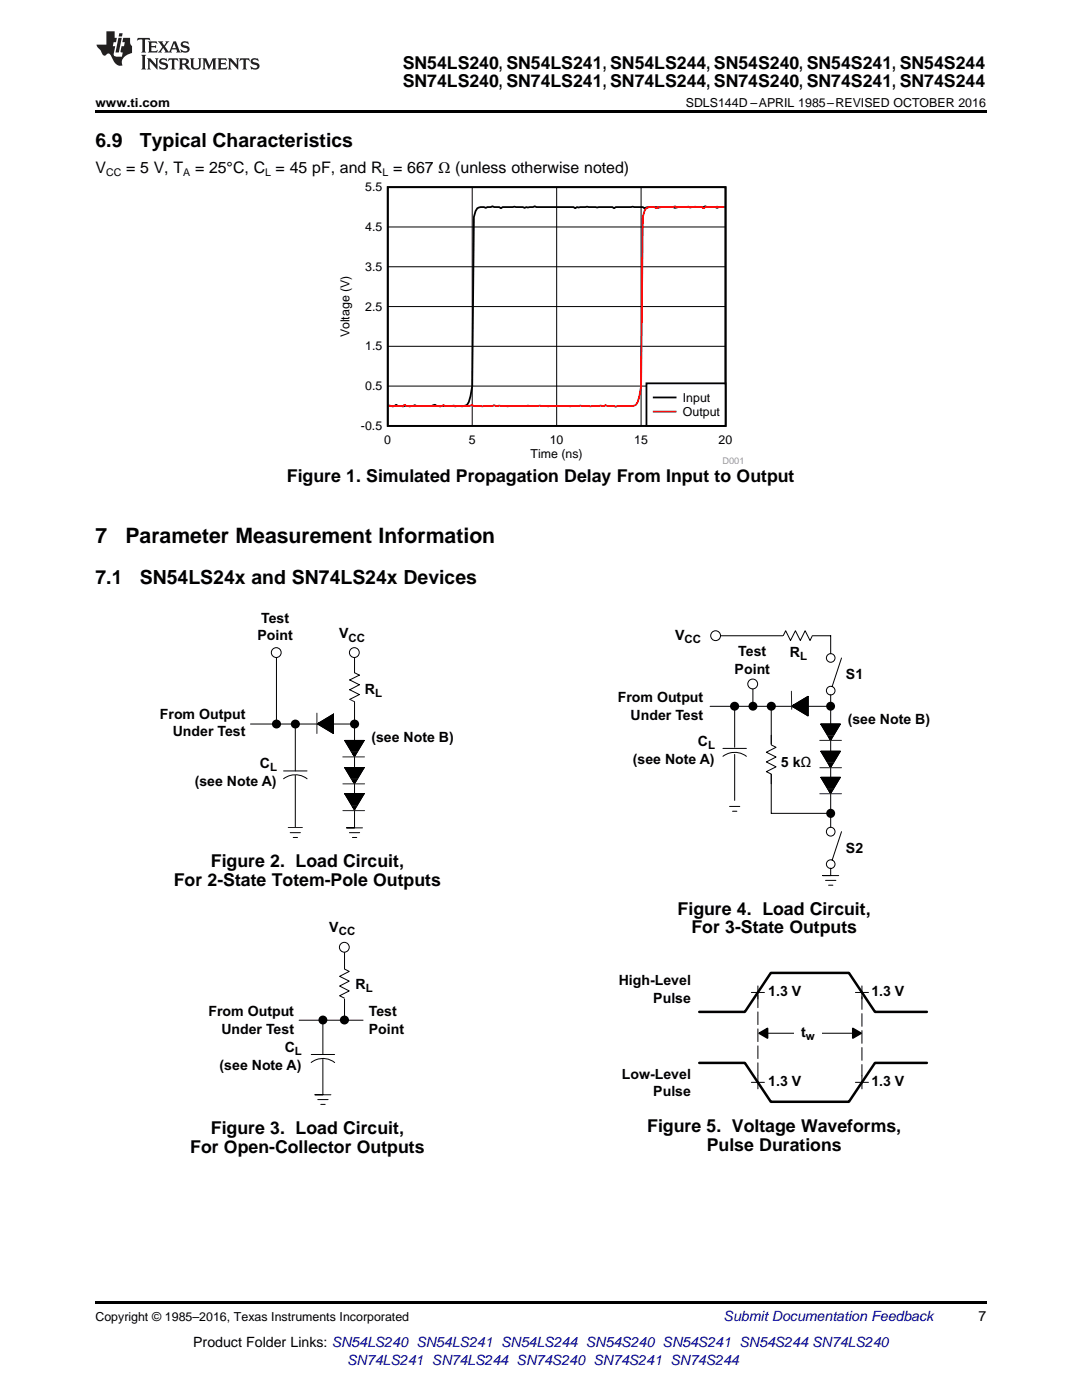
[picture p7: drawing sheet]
<svg xmlns="http://www.w3.org/2000/svg" width="216mm" height="279mm" viewBox="0 0 216 279" stroke-linecap="round" stroke-linejoin="round" font-family="sans-serif">
<path d="M19 259.7h177.8v.5h-177.8z" fill="#000"/>
<path d="M68.7 190v13.6" fill="none" stroke="#000" stroke-width=".2"/>
<path d="M62.1 207.8h4.7v5.2h-4.7z" fill-rule="evenodd" fill="#fff"/>
<path d="M62.1 212a3.8 3.8 0 0 1 4.7 .1M62.1 210.4h4.7" fill="none" stroke="#000" stroke-width=".2"/>
<path d="M67.8 193.4h1.9v5.8h-1.9z" fill-rule="evenodd" fill="#fff"/>
<path d="M68.7 193.4l1 .5-1.9 .9 1.9 1-1.9 1 1.9 1-1.9 .9 .9 .5M59.7 203.6h12.7M62.8 218.5h3.2zM62.8 218.5h1.6M63.4 219.4h2.1M64.4 203.7v6.7M64.4 211.4v7M64 220.4h.9" fill="none" stroke="#000" stroke-width=".2"/>
<g fill="#000">
<circle cx="64.4" cy="203.6" r=".72"/>
<circle cx="68.7" cy="203.6" r=".73"/>
</g>
<g fill="none" stroke="#000" stroke-width=".34">
<circle cx="64.4" cy="203.6" r=".72"/>
<circle cx="68.7" cy="203.6" r=".73"/>
</g>
<circle cx="68.7" cy="189" r=".98" fill="#fff"/>
<g fill="none" stroke="#000" stroke-width=".2">
<path d="M149.9 198.1h2.6M151.2 196.8v2.6M170.7 198.1h2.6M172 196.8v2.6M149.9 216h2.6M151.2 214.7v2.6M152.4 206.2h17.8M170.7 216h2.6M172 214.7v2.6"/>
<circle cx="68.7" cy="189" r=".98"/>
</g>
<path d="M151.2 198.6v16.1M172 198.9v15.8" fill="none" stroke="#000" stroke-width=".2" stroke-dasharray="2.5 .8"/>
<path d="M139.5 212.1h9.1l5.2 7.8h15.6l5.2-7.8h10.3M139.5 201.9h9.1l5.2-7.7h15.6l5.2 7.7h10.3" fill="none" stroke="#000" stroke-width=".5"/>
<path d="M151.5 206.2l1.6-1v2zM170.2 205.2l1.6 1-1.6 1z" fill="#000"/>
<path d="M151.5 206.2l1.6-1v2zM170.2 205.2l1.6 1-1.6 1z" fill="none" stroke="#000" stroke-width=".34"/>
<path d="M158.4 204.8h5.6v2.9h-5.6z" fill-rule="evenodd" fill="#fff"/>
<path d="M143.5 126.9h22.3M165.8 126.8v3.7M165.8 138.6v26.5" fill="none" stroke="#000" stroke-width=".2"/>
<path d="M134 144.2h4.7v5.2h-4.7z" fill-rule="evenodd" fill="#fff"/>
<path d="M150.1 137.5l.1-1v4.5M141.7 141h24.1M144.3 150.9a3.9 3.9 0 0 1 4.6 0M144.3 149.4h4.6M146.6 150.6v9.1M149.6 140.6l-.1 .4M145.6 160.9h2M146.2 161.9h.8" fill="none" stroke="#000" stroke-width=".2"/>
<g fill="#000">
<circle cx="146.6" cy="140.9" r=".73"/>
<circle cx="150.2" cy="140.9" r=".72"/>
</g>
<g fill="none" stroke="#000" stroke-width=".34">
<circle cx="146.6" cy="140.9" r=".73"/>
<circle cx="150.2" cy="140.9" r=".72"/>
</g>
<circle cx="150.2" cy="136.5" r=".98" fill="#fff"/>
<g fill="none" stroke="#000" stroke-width=".2">
<path d="M142.8 126.9l.7 .6M161.2 139l-3.2 1.9 3.2 2v-3.9v3.9M158 140.9l3.2-1.9v3.9zM158.5 140.6l-.3 .2v.3"/>
<circle cx="150.2" cy="136.5" r=".98"/>
</g>
<path d="M158 140.9l3.2-1.9v3.9z" fill="#000"/>
<circle cx="142.8" cy="126.9" r=".98" fill="#fff"/>
<g fill="none" stroke="#000" stroke-width=".2">
<path d="M146.6 141v8.1M153.9 141v21.3h11.9M164.2 174.7h3.2zM164.2 174.7h1.6zM164.7 175.7h2.1M165.3 176.7h.9M165.8 173.3v1.4M167.9 166l-1.8 5.6"/>
<circle cx="142.8" cy="126.9" r=".98"/>
<circle cx="165.7" cy="166" r=".87"/>
<circle cx="165.8" cy="172.5" r=".86"/>
</g>
<g fill="#000">
<circle cx="153.9" cy="140.9" r=".73"/>
<circle cx="165.7" cy="140.9" r=".72"/>
<circle cx="165.7" cy="162.3" r=".73"/>
</g>
<g fill="none" stroke="#000" stroke-width=".34">
<circle cx="153.9" cy="140.9" r=".73"/>
<circle cx="165.7" cy="140.9" r=".72"/>
<circle cx="165.7" cy="162.3" r=".73"/>
</g>
<path d="M153 148.6h1.9v5.9h-1.9z" fill-rule="evenodd" fill="#fff"/>
<g fill="none" stroke="#000" stroke-width=".2">
<path d="M167.9 131.3l-1.8 5.7M153.9 146.7v2l1 .4-2 1 2 1-2 1 2 .9-2 1 1 .5v1.9"/>
<circle cx="165.8" cy="131.3" r=".86"/>
<circle cx="165.8" cy="137.8" r=".86"/>
</g>
<path d="M156.3 125.9h5.8v2h-5.8z" fill-rule="evenodd" fill="#fff"/>
<path d="M156.3 126.8l.5-.9 .9 1.9 1-1.9 1 1.9 1-1.9 .9 1.9 .5-1M163.8 144.5h3.9l-2 3.3zM163.8 149.9h3.9l-2 3.3zM163.8 155.1h3.9l-2 3.3zM163.8 144.5l1.9 3.3 2-3.3h-3.9h3.9M165.5 147.3l.1 .2h.3M165.5 152.7l.1 .2h.3M165.5 157.9l.1 .2h.3" fill="none" stroke="#000" stroke-width=".2"/>
<path d="M163.8 144.5h3.9l-2 3.3zM163.8 149.9h3.9l-2 3.3zM163.8 155.1h3.9l-2 3.3z" fill="#000"/>
<path d="M157.9 138l.1 3.6M163.6 158.4h4.3M163.6 153.2h4.3M165.1 152.1h1.3M165.1 146.8h1.2M165.2 157.5h1.1M167.9 147.8h-4.3" fill="none" stroke="#231f20" stroke-width=".2"/>
<path d="M39 147.7h4.7v5.3h-4.7z" fill-rule="evenodd" fill="#fff"/>
<path d="M55.2 131.2v13.3M55.2 130.3l.1 .9M50 144.5h20.9M56.6 155.4a3.9 3.9 0 0 1 4.7 0M56.6 153.9h4.7M58.9 154.8v10.2M57.9 166.2h2M58.5 167.1h.9" fill="none" stroke="#000" stroke-width=".2"/>
<g fill="#000">
<circle cx="55.2" cy="144.5" r=".73"/>
<circle cx="58.9" cy="144.5" r=".73"/>
</g>
<g fill="none" stroke="#000" stroke-width=".34">
<circle cx="55.2" cy="144.5" r=".73"/>
<circle cx="58.9" cy="144.5" r=".73"/>
</g>
<circle cx="55.1" cy="130.2" r=".98" fill="#fff"/>
<g fill="none" stroke="#000" stroke-width=".2">
<path d="M70.7 131.2v3.1l1 .4-1.9 1 1.9 1-1.9 1 1.9 .9-1.9 1M70.7 130.3l-.1 .9M70.7 140.1v25"/>
<circle cx="55.1" cy="130.2" r=".98"/>
</g>
<circle cx="70.7" cy="130.2" r=".98" fill="#fff"/>
<g fill="none" stroke="#000" stroke-width=".2">
<path d="M58.9 144.5v9.4M63.3 144.5l3.2-2v3.9zM63.8 144.2l-.2 .1v.3M68.8 147.8h3.9l-2 3.2zM68.8 153.2h3.9l-2 3.2zM68.8 158.4h3.9l-2 3.2zM70.4 150.5l.2 .3h.3M70.4 155.9l.2 .3h.3M69.2 165.2h3.1zM69.2 165.2h1.5zM69.7 166.2h2.1M70.3 167.1h.9"/>
<path d="M70.4 161.1l.2 .3h.3"/>
<circle cx="70.7" cy="130.2" r=".98"/>
</g>
<g fill="#000">
<path d="M63.3 144.5l3.2-2v3.9zM68.8 147.8h3.9l-2 3.2zM68.8 153.2h3.9l-2 3.2zM68.8 158.4h3.9l-2 3.2z"/>
<circle cx="70.8" cy="144.5" r=".73"/>
</g>
<circle cx="70.8" cy="144.5" r=".73" fill="none" stroke="#000" stroke-width=".34"/>
<path d="M69.8 139.6l.9 .5M63.2 142.3v4.1M68.4 156.4h4.4M70.1 150h1.2M71.3 155.4l-1.2 .1M72.7 151.1h-4.3M57.5 165.1h2.8M68.4 161.8h4.4M70.2 160.8h1" fill="none" stroke="#231f20" stroke-width=".2"/>
<path d="M67.4 36.4h80.8v56.2h-80.8z" fill-rule="evenodd" fill="#fff"/>
<path d="M77.4 37.4h67.4v47.6h-67.4zM144.6 41.3h-1.2l-.3 .2-.4-.2h-1.6l-.4-.1-.3 .1-2.7 .1-.3-.2-2.7 .3-.4-.2h-2.7l-.3 .2a3.3 3.3 0 0 0-2.7 .1l-.3-.3-2.1-.1-3.3 .1-.4 .3-.3-.3-3 .1-2.1-.2-2 .1-.3 .3-.4-.3h-7.4l-.3-.1-.3 .1h-1.4l-.3 .2-.4-.2-1.7-.1-2.3 .1-.3 .3-.4-.3h-1l-.3-.1-1.4 .3a1.45 1.45 0 0 0-2 .6l-.3 1.2-.4 33.8-.7 3.1-.3 .6-.3 .1-2.1 .2h-3l-.7-.1-.3-.2-.7 .2h-3l-.3-.1-1 .2h-1.4l-1-.1-.3-.2a1.07 1.07 0 0 1-1.4 .1l-.2 .1" fill="none" stroke="#000" stroke-width=".36"/>
<path d="M94.2 37.4v47.6M111.1 37.4v47.6M127.9 37.4v47.6M77.4 53.2h67.4M77.4 45.3h67.4M77.4 77.1h67.4M77.4 69.1h67.4M77.4 61.2h67.4" fill="none" stroke="#000" stroke-width=".2"/>
<path d="M144.6 41.3h-3.9l-.3 .3-.3-.3h-5.1l-.3-.1-.4 .1h-3l-.3 .3a2.05 2.05 0 0 0-2.1 0l-.3 .5-.3 1.2-.4 33.8-.3 1.9-.4 1.2-.3 .6-.7 .2h-3l-.3 .2-.4-.2h-1.3l-.4-.1-.3 .1-.7-.1-2 .2-2-.2-2 .2h-4.4l-1.7-.2-6.4 .2-1.7-.2-.7 .1-.3-.1-.3 .1-2 .1-1.7-.1-.4-.1-2 .2-1.7-.2-1.7 .1-.3-.1-.3 .1h-7.1l-.4-.2-.3 .2h-2.9" fill="none" stroke="#f00" stroke-width=".36"/>
<path d="M129 76.5h15.8v8.5h-15.8z" fill-rule="evenodd" fill="#fff"/>
<path d="M129 76.5h15.8v8.5h-15.8zM130.4 79.3h4.4" fill="none" stroke="#000" stroke-width=".36"/>
<path d="M130.4 82.1h4.4" fill="none" stroke="#f00" stroke-width=".36"/>
<path d="M19 22h177.8v.5h-177.8z" fill="#000"/>
<g fill="#231f20">
<path d="M27.5 7.6l-.1 .5 .4-.2h.6v.1v2.1l-.2 .4h1l-.3-.4v-2.1l.1-.1h.5l.5 .2-.2-.5zM29.5 8.3l.2 .3v1.5l-.2 .4h1.8l.2-.6a1.04 1.04 0 0 1-1.3 .2v-.7h.6l.3 .2v-.6l-.3 .2h-.6v-.6l.8-.1 .4 .3-.2-.5zM31.5 8.3l.9 1.1-.9 1.1h.8l-.2-.2 .5-.7 .4 .7-.2 .2h1.5l-.1-.2 .1-.4h.9l.1 .4-.2 .2h1l-.3-.3-.7-1.9h-.5l-.9 2-.8-1 .9-1h-.8l.1 .3-.3 .5-.4-.6 .2-.2zM34.7 8.6l.4 1h-.7zM36.3 8.4a.63 .63 0 0 0-.2 .7 .63 .63 0 0 0 .6 .4l.6 .2 .1 .2a.75 .75 0 0 1-.7 .4 .75 .75 0 0 1-.6-.5l.1 .7 .1-.1a1.11 1.11 0 0 0 1.5-.6 1.13 1.13 0 0 0-1.2-.8l-.1-.4a1.04 1.04 0 0 1 1.2 .2l-.2-.5-.1 .1-.5-.2zM28.2 10.9l.2 .4v2.2l-.2 .4h1l-.3-.4v-2.2l.3-.4zM29.3 11.6l.3 .4v1.5l-.3 .4h.8l-.2-.4v-1.3l1.5 1.7v-1.9l.2-.4h-.7l.2 .4v.9l-1.1-1.3zM32 11.8a.62 .62 0 0 0-.2 .7 .62 .62 0 0 0 .6 .4l.6 .1 .1 .3a.76 .76 0 0 1-.7 .3 .76 .76 0 0 1-.6-.4l.1 .7 .1-.1a1.11 1.11 0 0 0 1.5-.6 1.13 1.13 0 0 0-1.2-.8l-.1-.4a1.04 1.04 0 0 1 1.2 .2l-.2-.6-.1 .1-.5-.1zM33.7 11.6l-.2 .6a.61 .61 0 0 1 .8-.3v1.6l-.2 .4h.9l-.2-.4v-1.6a.63 .63 0 0 1 .8 .3l-.2-.6zM35.6 11.6l.3 .4v1.5l-.3 .4h1l-.2-.2v-.8l.5 .2a.76 .76 0 0 0 1.2 .7l-1-1a.58 .58 0 0 0 .6-.5 .58 .58 0 0 0-.5-.6zM36.4 11.9h.1a.45 .45 0 0 1 .5 .1 .45 .45 0 0 1 .1 .5l-.7 .2zM37.9 11.6l.2 .2a2.17 2.17 0 0 0 .3 1.9 .99 .99 0 0 0 1.6-.6v-1.1l.2-.4h-.7l.2 .2a1.92 1.92 0 0 1-.2 1.8 .6 .6 0 0 1-.9-.5v-1.1l.2-.4zM40.4 11.6l.2 .4v1.5l-.2 .4h.7l-.2-.4v-1.4l.8 1.8 .8-1.8v1.4l-.2 .4h.9l-.2-.4v-1.5l.2-.4h-.8l-.6 1.5-.6-1.5zM43.4 11.6l.2 .4v1.5l-.2 .4h1.8l.2-.6a1.04 1.04 0 0 1-1.3 .1v-.6h.5l.4 .2v-.6l-.4 .2h-.5v-.7h.8l.3 .3-.1-.6zM45.5 11.6l.2 .4v1.5l-.2 .4h.7l-.2-.4v-1.3l1.5 1.7v-1.9l.2-.4h-.7l.2 .4v.9l-1.1-1.3zM47.9 11.6l-.1 .6a.61 .61 0 0 1 .8-.3v1.6l-.3 .4h1l-.3-.4 .1-1.6a.63 .63 0 0 1 .7 .3l-.1-.6zM50.2 11.8a.62 .62 0 0 0-.2 .7 .62 .62 0 0 0 .6 .4l.6 .1 .2 .3a.76 .76 0 0 1-.8 .3 .76 .76 0 0 1-.6-.4l.1 .7 .2-.1a1.11 1.11 0 0 0 1.5-.6 1.13 1.13 0 0 0-1.3-.8l-.1-.4a1.04 1.04 0 0 1 1.2 .2l-.1-.6-.2 .1-.5-.1z"/>
<path d="M21.2 6.3v2.6h-1.9l.1 .4 .7 .9a.91 .91 0 0 0 1 .8 .56 .56 0 0 1 .5-.3 .56 .56 0 0 1 .5 .3l.4 .8a1.53 1.53 0 0 0 1.9 1.2 1.54 1.54 0 0 1 1-2.1l.9-.3v-1.4a1.52 1.52 0 0 1-.3-1.6h-1.4l-.2 .8h.5l-.2 .8h-.4l-.2 1v.2l.4 .1-.2 .8a1.93 1.93 0 0 1-1.6-.3l.3-1.8h-.5l.2-.8h.4l.2-.8h-.4v-1.3zM23.6 7.6l-.6 2.9h.7l.6-2.9zM23.8 6.6l-.1 .7h.6l.2-.7z"/>
</g>
<g font-size="4.2">
<text x="19" y="108.4">7</text>
<text x="25" y="108.4">Parameter Measurement Information</text>
</g>
<g font-size="3.9">
<text x="19" y="29.3">6.9</text>
<text x="27.9" y="29.3">Typical Characteristics</text>
<text x="19" y="116.5">7.1</text>
<text x="27.9" y="116.5">SN54LS24x and SN74LS24x Devices</text>
</g>
<g font-size="3.5">
<text x="80.4" y="13.8">SN54LS240, SN54LS241, SN54LS244, SN54S240, SN54S241, SN54S244</text>
<text x="80.4" y="17.3">SN74LS240, SN74LS241, SN74LS244, SN74S240, SN74S241, SN74S244</text>
<text x="57.3" y="96.1">Figure 1. Simulated Propagation Delay From Input to Output</text>
<text x="42.1" y="173">Figure 2. Load Circuit,</text>
<text x="34.7" y="176.7">For 2-State Totem-Pole Outputs</text>
<text x="135.2" y="182.6">Figure 4. Load Circuit,</text>
<text x="138" y="186.3">For 3-State Outputs</text>
<text x="42.1" y="226.3">Figure 3. Load Circuit,</text>
<text x="129.2" y="226">Figure 5. Voltage Waveforms,</text>
<text x="38" y="230">For Open-Collector Outputs</text>
<text x="141" y="229.7">Pulse Durations</text>
</g>
<g font-size="3.2">
<text x="19" y="34.4">V</text>
<text x="25.2" y="34.4">= 5 V, T</text>
<text x="38.9" y="34.4">= 25°C, C = 45 pF, and R = 667 Ω (unless otherwise noted)</text>
</g>
<g font-size="2.8">
<text x="52.1" y="124.3">Test</text>
<text x="51.4" y="127.8">Point</text>
<text x="67.7" y="127.4">V</text>
<text x="134.7" y="127.6">V</text>
<text x="147.3" y="130.9">Test</text>
<text x="157.6" y="131.2">R</text>
<text x="146.6" y="134.5">Point</text>
<text x="168.8" y="135.5">S1</text>
<text x="31.9" y="143.4">From Output</text>
<text x="72.8" y="138.6">R</text>
<text x="123.3" y="140.1">From Output</text>
<text x="125.8" y="143.6">Under Test</text>
<text x="34.5" y="147">Under Test</text>
<text x="74.1" y="148.2">(see Note B)</text>
<text x="139.3" y="148.9">C</text>
<text x="169.2" y="144.5">(see Note B)</text>
<text x="51.9" y="153.3">C</text>
<text x="126.3" y="152.4">(see Note A)</text>
<text x="155.8" y="153">5 kΩ</text>
<text x="38.9" y="156.8">(see Note A)</text>
<text x="168.8" y="170.3">S2</text>
<text x="65.7" y="186">V</text>
<text x="70.9" y="197.3">R</text>
<text x="123.4" y="196.6">High-Level</text>
<text x="41.6" y="202.7">From Output</text>
<text x="73.6" y="202.7">Test</text>
<text x="130.3" y="200.1">Pulse</text>
<text x="153.3" y="198.8">1.3 V</text>
<text x="173.9" y="198.8">1.3 V</text>
<text x="44.2" y="206.3">Under Test</text>
<text x="56.8" y="209.9">C</text>
<text x="73.6" y="206.3">Point</text>
<text x="159.8" y="207">t</text>
<text x="43.8" y="213.4">(see Note A)</text>
<text x="124.1" y="215.2">Low-Level</text>
<text x="130.3" y="218.8">Pulse</text>
<text x="153.3" y="216.7">1.3 V</text>
<text x="173.9" y="216.7">1.3 V</text>
<text x="195.3" y="263.6">7</text>
<text x="38.6" y="268.9">Product Folder Links: SN54LS240 SN54LS241 SN54LS244 SN54S240 SN54S241 SN54S244 SN74LS240</text>
</g>
<g font-size="2.8" fill="#0000c8">
<text x="144.4" y="263.6">Submit Documentation Feedback</text>
<text x="69.3" y="272.4">SN74LS241 SN74LS244 SN74S240 SN74S241 SN74S244</text>
</g>
<g font-size="2.5">
<text x="19" y="21.4">www.ti.com</text>
<text x="136.8" y="21.4">SDLS144D –APRIL 1985–REVISED OCTOBER 2016</text>
<text x="72.9" y="38.2">5.5</text>
<text x="72.9" y="46.1">4.5</text>
<text x="72.9" y="54.1">3.5</text>
<text x="72.9" y="62">2.5</text>
<text x="69.7" y="67.3" transform="rotate(-90 69.7 67.3)">Voltage (V)</text>
<text x="72.9" y="69.9">1.5</text>
<text x="72.9" y="77.9">0.5</text>
<text x="136.3" y="80.2">Input</text>
<text x="136.3" y="83">Output</text>
<text x="72" y="85.8">-0.5</text>
<text x="76.7" y="88.6">0</text>
<text x="93.5" y="88.6">5</text>
<text x="109.7" y="88.6">10</text>
<text x="126.5" y="88.6">15</text>
<text x="143.4" y="88.6">20</text>
<text x="105.9" y="91.4">Time (ns)</text>
<text x="19" y="263.6">Copyright © 1985–2016, Texas Instruments Incorporated</text>
</g>
<g font-size="2.3">
<text x="69.6" y="128">CC</text>
<text x="136.6" y="128.3">CC</text>
<text x="159.7" y="131.8">L</text>
<text x="74.9" y="139.2">L</text>
<text x="141.3" y="149.5">L</text>
<text x="53.9" y="153.9">L</text>
<text x="67.6" y="186.6">CC</text>
<text x="73" y="197.9">L</text>
<text x="160.8" y="207.6">w</text>
<text x="58.8" y="210.5">L</text>
</g>
<g font-size="2.1">
<text x="21.2" y="35.1">CC</text>
<text x="36.5" y="35.1">A</text>
<text x="52.9" y="35.1">L</text>
<text x="76.3" y="35.1">L</text>
</g>
<text font-size="1.8" fill="#999" x="144.2" y="92.5">D001</text>
</svg>
